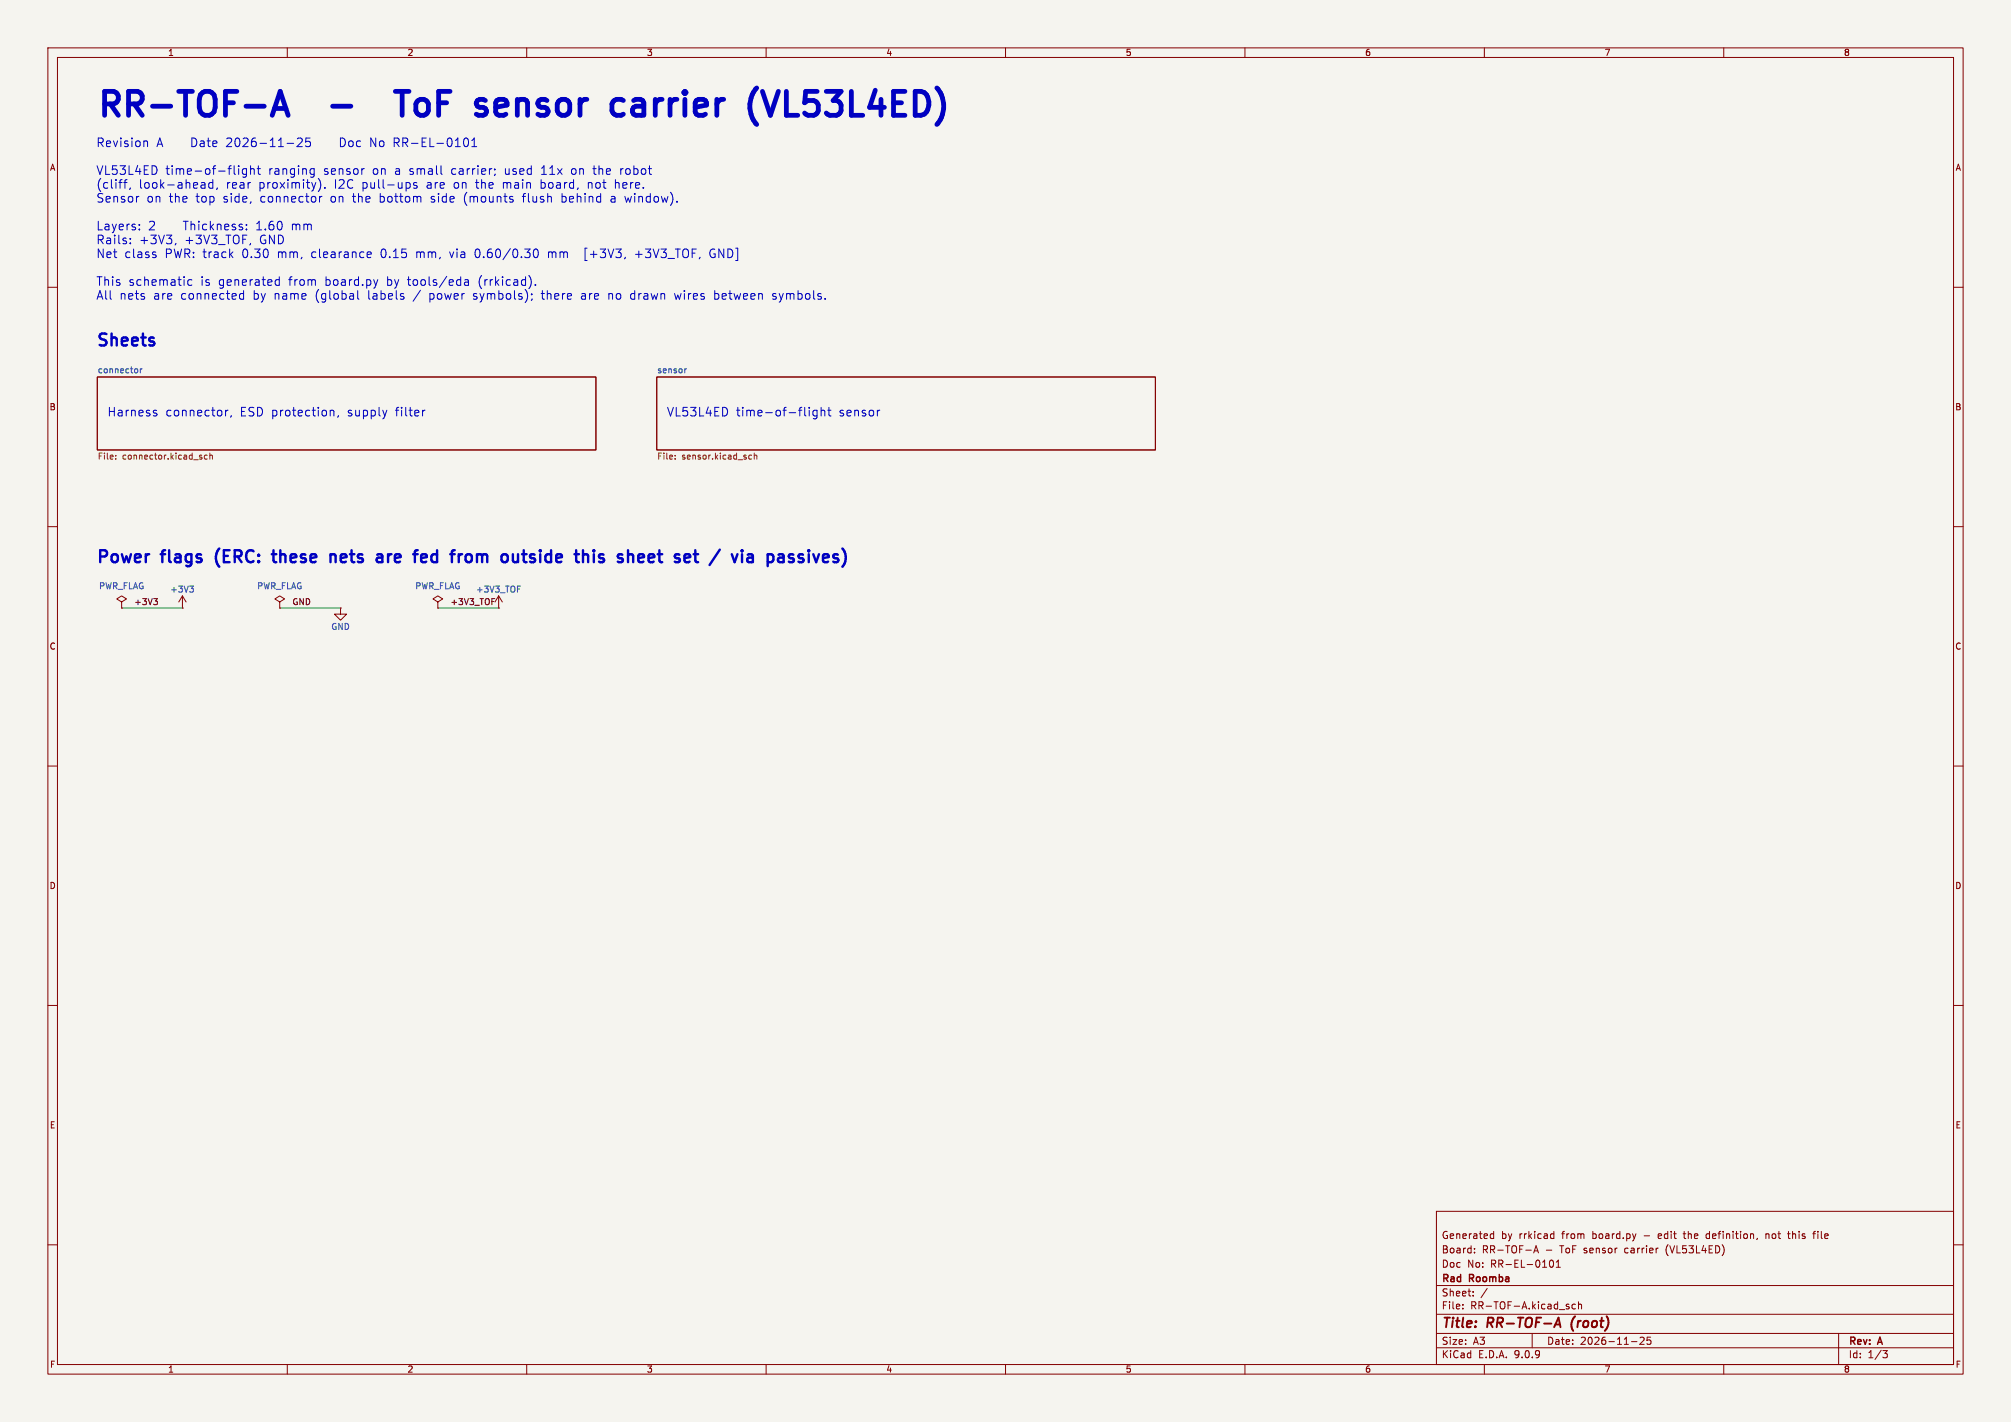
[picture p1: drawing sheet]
<svg xmlns="http://www.w3.org/2000/svg" width="420mm" height="297mm" viewBox="0 0 420 297" stroke-linecap="round" stroke-linejoin="round" font-family="sans-serif">
<path d="M0 0h420v297h-420z" fill="#f5f4ef" stroke="#f5f4ef" stroke-width=".21"/>
<g fill="none" stroke="#840000" stroke-width=".21">
<path d="M10 10h400v277h-400zM12 12h396v273h-396zM60 10v2M110 10v2M160 10v2M210 10v2M260 10v2M310 10v2M360 10v2M10 60h2M20.3 78.7h104.2v15.3h-104.2zM137.2 78.7h104.1v15.3h-104.1z"/>
<path d="M408 60h2M10 110h2M408 110h2M25.4 125.7l1-.6-1-.6-1 .6 1 .6v1.3M25.4 127h.1M38.1 127h.1M38.1 124.5l-.8 1.2M38.1 124.5l.8 1.2M38.1 124.5v2.5M58.4 125.7l1-.6-1-.6-1 .6 1 .6v1.3M58.4 127h.1M71.1 127v1.3h1.3l-1.3 1.2-1.3-1.2h1.3"/>
<path d="M71.1 127h.1M91.4 125.7l1.1-.6-1.1-.6-1 .6 1 .6v1.3M91.4 127h.1M104.1 127h.1M104.1 124.5l-.7 1.2M104.1 124.5l.8 1.2M104.1 124.5v2.5M10 160h2M408 160h2M10 210h2M408 210h2M300 253h108v32h-108z"/>
<path d="M311.4 258.6h.5M311.4 257.8h.5M311.9 257.2v1.5M324.1 257.7l.4 .1M324.5 258.6l-.4 .1M324.5 257.2v1.5M351.5 257.7h.6M356.6 257.7l-.3 .3v.4l.3 .3M367 258.6l-.1 .3M368.8 257.7v1M369.2 257.7l-.4 .1M373.3 257.7h.6"/>
<path d="M373.5 257.2v1.3l.4 .2M378.6 257.7h.6M379.2 257.2l-.4 .2v1.3M10 260h2M300 278.5h108M300 274.5h108M300 268.5h108M305.5 273.2v.2M305.5 272.5v.1M307.7 270.5v.2M307.7 269.8v.1M307.9 261.5v.2"/>
<path d="M307.9 260.8v.1M310.6 269.1l-1.3 1.9M320 278.5v3M320.3 261.7l.5-1.5 .5 1.5M320.4 261.3h.8M323.7 263.3l.2-.1a.8 .8 0 0 1 .6 .7 .8 .8 0 0 1-.6 .8l-.2-.2-.1-.4zM325 264.7h.9M325 263.6l.4-.4v1.5M327.5 272.9l.2 .2-.2 .3M327.5 272.4l.2 .1M329 272.5l-.4-.1-.3 .3 .1 .6h.6M329.7 272.5l.2-.1 .3 .1 .1 .9"/>
<path d="M329.7 271.9v1.5M342.5 279.4l.6-.1 .3 .4-1 1.1h1M344.7 279.3h-.7l-.1 .7 .3-.1h.5l.1 .2-.1 .5-.2 .2-.6-.2M384 278.5v6.5M408 260h2M60 285v2M110 285v2M160 285v2M210 285v2M260 285v2M300 281.5h108M310 285v2"/>
<path d="M340.7 280.2h1.2M360 285v2M393.2 282.1h1l-.5 .6 .4 .1 .1 .5-.3 .3h-.5"/>
</g>
<path d="M324.6 277.2l.9-2 .4 2M324.8 276.6h1M328.2 276.3l.1 1.1" fill="none" stroke="#840000" stroke-width=".4"/>
<path d="M28.6 77.1l.2 .2-.2 .5M29.3 77v.9M29.7 77l-.4 .3M143.4 77l-.3 .2M39.6 122.4h.8l-.4 .5M40.2 122.9l.2 .2v.3l-.2 .3M108.1 122.4h.6" fill="none" stroke="#006464" stroke-width=".21"/>
<path d="M24.2 95.8v.1M24.2 95.1v.1M42.1 95.5v.3M43.3 95.1h-.4l-.2 .2 .1 .5h.5M43.8 95.2l.5-.1 .1 .8M43.8 94.6v1.3M141 95.8v.1M141 95.1v.1M156.5 95.8h.5M156.5 95.1h.5M157.5 95.2l.5-.1 .1 .8M157.5 94.6v1.3" fill="none" stroke="#725600" stroke-width=".21"/>
<path d="M32.1 125h.8l-.4 .5M32.6 125.5l.3 .3v.3l-.3 .2M102.7 125h.6" fill="none" stroke="#0f0f0f" stroke-width=".21"/>
<path d="M25.4 127h12.7M58.4 127h12.7M91.4 127h12.7" fill="none" stroke="#009600" stroke-width=".21"/>
<g fill="none" stroke="#0000c2" stroke-width=".5">
<path d="M56.8 115.8h.9M57.1 114.9v2.2l.1 .2 .5 .1M69.4 115.8h.3l.4 .3v1.3M81 115.8v1.6M81.8 115.8a.64 .64 0 0 0-.8 .4M90.6 115.8l-.5 .4v.7l.5 .5M97.7 115.8a.68 .68 0 0 1 .8 .4v.7a.68 .68 0 0 1-.8 .5M109 115.8h1M109.4 114.9v2.2l.1 .2 .5 .1M110.7 117.3l.2 .1M111 115.8l-.3 .3 .1 .4 .2 .1M125.2 115.9l.2-.1 .6 .1"/>
<path d="M125.2 116.5l.8 .2 .2 .2-.2 .4-.7 .1M135.6 115.9l.7-.1 .2 .1 .1 .4-1.2 .3M135.6 117.3l.2 .1 .7-.1M150.3 114.8l-2.1 3.2M162.6 115.9l.2-.1 .7 .1 .2 1.5M163.7 116.3l-.9 .2a.49 .49 0 0 0-.3 .4 .49 .49 0 0 0 .3 .5l.9-.1M172.7 115.8h-.5l-.3 .3 .1 1.2 .7 .1M173.1 116.3l-1.2 .3"/>
</g>
<g fill="none" stroke="#0000c2" stroke-width=".21">
<path d="M25.8 38.1h.7M26.2 37.6l-.1 1.7M27.2 39.2l-.2 .4M30.3 29.4h.3l.2 .3v.9M42.7 38.2l.1 1.1M42.8 39.2l-.2 .1M42.8 38.5l-.2 .1M43.8 38.2l-.2 .3 .1 .6 .2 .2 .5-.1M44.4 37.5v1.8M45.4 39.2l-.2 .4M49 36.3l.2 .1M49.8 34.6v.2"/>
<path d="M49.8 35.2v1.2M51.5 35.2v1.5l-.4 .3-.4-.1M51.5 35.3l-.5-.1-.4 .4v.5l.2 .2h.7M52.3 35.4l.3-.2 .4 .1 .1 1.1M52.3 34.6v1.8M53.7 35.2h.7M54 34.6v1.6l.4 .2M60 29.9h1.3M62.1 29l.7-.2 .2 .2 .1 .3-1.1 1.3h1.1M64.8 28.8h-.9l-.1 .9 .3-.2 .6 .1 .1 .3v.6l-.3 .1-.7-.1M65.1 35.2l.5 .1M65.6 36.3l-.5 .1"/>
<path d="M65.6 35.2v1.5l-.3 .3M66.5 37.3a2.06 2.06 0 0 1 0 2.7M67.8 39.1v.2M75.9 35.2h.2M85.3 38.1l.4 .4v.5l-.4 .3M87 38.2l-.4-.1-.2 .3v.2l.6 .2v.4h-.6M92.2 36.3l.2 .1M97.2 28.8a.98 .98 0 0 1 .7 .8 .98 .98 0 0 1-.3 .9l-.4 .1M98.5 30.6h1.1M98.5 29.3l.5-.5v1.8M103.3 35.3v.2M103.4 36.3l-.2 .4"/>
<path d="M27.2 49.8v.2M27.2 50.7v.2M29 41l-.3 .1M29.1 47.8v.2M29.1 46.9v.2M32.4 53.2l.2 .3-.2 .3M32.4 52.6l.1 .1M36.7 50.8l-.1 .4M40.1 58.5l-.5-.1-.4 .3v.6l.2 .2h.7M51.5 46.9v.2M51.5 47.8v.2M52.3 50.8l-.1 .4"/>
<path d="M57.6 59.5h.7M57.6 58.5h.7M58.3 57.8v1.8M66.7 41v1.2M67.2 41l-.3 .1-.2 .3M76.8 53.7h.6M76.8 52.7l.5-.1 .2 .4-.8 .2M78.9 58.4l-.4 1.2M97.1 58.5h.7v1.1M97.8 58.8l-.6 .1a.35 .35 0 0 0-.2 .4 .35 .35 0 0 0 .2 .3l.6-.1M110.8 58.1l.2 .6-.2 1.1M111.6 52.2l.2-.2a.98 .98 0 0 1 .7 .8 .98 .98 0 0 1-.3 .9l-.2 .1a.97 .97 0 0 1-.4-1.6z"/>
<path d="M111.8 59.4v.2M127.7 41.6v.5M132.7 53.1h1.4M148.6 52.1l-.4 .7 .1 .6 .3 .3M50 62.2l.4 .3 .5-.1M50.2 61.4l-.2 .2M50.9 60.7v1.8M74.7 60.7v1.5l.3 .3M111 61.4v.2M111.1 62.4l-.1 .4M127.2 61.3v1.2M127.2 61.4v.1"/>
<path d="M131.9 61.4l-.2 .2v.6l.2 .2M140.9 61.3l.3 1.2M149.3 62.4l.5 .1M149.3 60.7v1.8M149.8 61.3l-.5 .1M161.4 62.4l.5 .1M161.9 61.3l-.5 .1v.2v.2l.5 .1M32.3 86.3l.4 .1 .1 .2-.3 .3h-.3M32.3 85.7l.4 .1M47.1 85.7v1.2M47.6 85.7l-.3 .1-.2 .2M48.3 86.8l-.2 .3"/>
<path d="M69 85.8h.6l.1 1.1M70.7 86.8l-.2 .3M80.8 85.7l-.4 1.2M88.8 85.7l-.5 .2M168.1 86.8l.2 .1M169 85.1v.2M169 85.7v1.2M170.6 85.8l-.5-.1-.3 .3v.5l.1 .3h.7M170.6 85.7v1.4l-.3 .4-.4-.1M171.5 85.9l.2-.2 .5 .1 .1 1.1M171.5 85.1v1.8M172.9 85.7h.6"/>
<path d="M173.1 85.1v1.5l.4 .3M183.6 85.7h.1"/>
</g>
<g fill="none" stroke="#0000c2" stroke-width="1">
<path d="M82.6 19.1h2.8M84 19.1v5M162.6 19.1l-1.7 5M164.2 19.1v5h2.4M56.8 24.1l1.7-5 1.7 5M57.3 22.7h2.4M87.3 21l-.5 .7v1.4l.5 .7M104.2 20.8h1l.5 .2M105.7 23.8l-.5 .3h-1M105.9 21.9l-2.4 .5M132.8 20.8h1l.4 .2 .3 .5v2.6M134.5 23.8l-.5 .3h-1.2"/>
<path d="M134.5 21.9l-.5 .3h-1.2"/>
</g>
<g font-size="7" fill="#0000c2">
<text x="20" y="24.7">RR-TOF-A</text>
<text x="71.6" y="24.7">-</text>
<text x="89.4" y="24.7">ToF</text>
<text x="107.9" y="24.7">sensor</text>
<text x="138.2" y="24.7">carrier</text>
<text x="168.8" y="24.7">(VL53L4ED)</text>
</g>
<g font-size="3.5" fill="#0000c2">
<text x="20" y="72.5">Sheets</text>
<text x="20" y="117.7">Power</text>
<text x="34" y="117.7">flags</text>
<text x="46.2" y="117.7">(ERC:</text>
<text x="59.2" y="117.7">these</text>
<text x="72.1" y="117.7">nets</text>
<text x="82.9" y="117.7">are</text>
<text x="91.7" y="117.7">fed</text>
<text x="100.5" y="117.7">from</text>
<text x="111.9" y="117.7">outside</text>
<text x="128.4" y="117.7">this</text>
<text x="138.2" y="117.7">sheet</text>
<text x="151.1" y="117.7">set</text>
<text x="159.6" y="117.7">/</text>
<text x="165.1" y="117.7">via</text>
<text x="173.4" y="117.7">passives)</text>
</g>
<g font-size="2.8" fill="#840000">
<text x="301" y="277.9">Title:</text>
<text x="310.6" y="277.9">RR-TOF-A</text>
<text x="329" y="277.9">(root)</text>
</g>
<g font-size="2.5" fill="#0000c2">
<text x="20" y="31">Revision</text>
<text x="32.6" y="31">A</text>
<text x="40" y="31">Date</text>
<text x="47.5" y="31">2026-11-25</text>
<text x="71.5" y="31">Doc</text>
<text x="78" y="31">No</text>
<text x="83" y="31">RR-EL-0101</text>
<text x="20" y="36.8">VL53L4ED</text>
<text x="20" y="39.7">(cliff,</text>
<text x="28.9" y="39.7">look-ahead,</text>
<text x="34.5" y="36.8">time-of-flight</text>
<text x="47.2" y="39.7">rear</text>
<text x="54.1" y="39.7">proximity).</text>
<text x="56" y="36.8">ranging</text>
<text x="67.6" y="36.8">sensor</text>
<text x="69.9" y="39.7">I2C</text>
<text x="75.8" y="39.7">pull-ups</text>
<text x="77.9" y="36.8">on</text>
<text x="82.6" y="36.8">a small</text>
<text x="89.3" y="39.7">are</text>
<text x="94.6" y="36.8">carrier;</text>
<text x="95.1" y="39.7">on</text>
<text x="99.8" y="39.7">the</text>
<text x="105.5" y="39.7">main</text>
<text x="105.8" y="36.8">used</text>
<text x="113.5" y="39.7">board,</text>
<text x="113.5" y="36.8">11x</text>
<text x="119.9" y="36.8">on</text>
<text x="123.4" y="39.7">not</text>
<text x="124.6" y="36.8">the</text>
<text x="129.2" y="39.7">here.</text>
<text x="130.3" y="36.8">robot</text>
<text x="20" y="42.6">Sensor</text>
<text x="30.6" y="42.6">on</text>
<text x="35.3" y="42.6">the</text>
<text x="40.9" y="42.6">top</text>
<text x="46.7" y="42.6">side,</text>
<text x="54.5" y="42.6">connector</text>
<text x="69.3" y="42.6">on</text>
<text x="74" y="42.6">the</text>
<text x="79.7" y="42.6">bottom</text>
<text x="90.5" y="42.6">side</text>
<text x="97.4" y="42.6">(mounts</text>
<text x="109.9" y="42.6">flush</text>
<text x="118" y="42.6">behind</text>
<text x="128.4" y="42.6">a window).</text>
<text x="20" y="48.4">Layers:</text>
<text x="20" y="51.3">Rails:</text>
<text x="29" y="51.3">+3V3,</text>
<text x="30.9" y="48.4">2</text>
<text x="38.5" y="48.4">Thickness:</text>
<text x="38.5" y="51.3">+3V3_TOF,</text>
<text x="53.8" y="48.4">1.60</text>
<text x="54.2" y="51.3">GND</text>
<text x="61.2" y="48.4">mm</text>
<text x="20" y="54.2">Net</text>
<text x="20" y="60">This</text>
<text x="25.9" y="54.2">class</text>
<text x="26.8" y="60">schematic</text>
<text x="34.4" y="54.2">PWR: track</text>
<text x="41.9" y="60">is</text>
<text x="45.7" y="60">generated</text>
<text x="50.6" y="54.2">0.30</text>
<text x="58.1" y="54.2">mm,</text>
<text x="60.4" y="60">from</text>
<text x="65.2" y="54.2">clearance</text>
<text x="68.1" y="60">board.py</text>
<text x="79.8" y="54.2">0.15</text>
<text x="81" y="60">by</text>
<text x="85.5" y="60">tools/eda</text>
<text x="87.3" y="54.2">mm,</text>
<text x="94.4" y="54.2">via</text>
<text x="99.7" y="54.2">0.60/0.30</text>
<text x="100.3" y="60">(rrkicad).</text>
<text x="115.1" y="54.2">mm</text>
<text x="122.8" y="54.2">[+3V3,</text>
<text x="133.6" y="54.2">+3V3_TOF,</text>
<text x="149.3" y="54.2">GND]</text>
<text x="20" y="62.9">All</text>
<text x="24.9" y="62.9">nets</text>
<text x="32" y="62.9">are</text>
<text x="37.8" y="62.9">connected</text>
<text x="53" y="62.9">by</text>
<text x="57.4" y="62.9">name</text>
<text x="66.1" y="62.9">(global</text>
<text x="77.2" y="62.9">labels</text>
<text x="86.8" y="62.9">/</text>
<text x="90.1" y="62.9">power</text>
<text x="99.4" y="62.9">symbols);</text>
<text x="113.8" y="62.9">there</text>
<text x="122.1" y="62.9">are</text>
<text x="127.9" y="62.9">no</text>
<text x="132.6" y="62.9">drawn</text>
<text x="142" y="62.9">wires</text>
<text x="150.3" y="62.9">between</text>
<text x="162.6" y="62.9">symbols.</text>
<text x="22.3" y="87.1">Harness</text>
<text x="34.5" y="87.1">connector,</text>
<text x="50.1" y="87.1">ESD protection,</text>
<text x="72.7" y="87.1">supply</text>
<text x="82.8" y="87.1">filter</text>
<text x="139.2" y="87.1">VL53L4ED</text>
<text x="153.7" y="87.1">time-of-flight</text>
<text x="175.2" y="87.1">sensor</text>
</g>
<g font-size="2.1" fill="#840000">
<text x="301" y="262">Board:</text>
<text x="301" y="259">Generated</text>
<text x="309.5" y="262">RR-TOF-A</text>
<text x="313.5" y="259">by</text>
<text x="317.3" y="259">rrkicad</text>
<text x="322.8" y="262">-</text>
<text x="326" y="262">ToF sensor</text>
<text x="326.4" y="259">from</text>
<text x="332.8" y="259">board.py</text>
<text x="339.7" y="262">carrier</text>
<text x="343.7" y="259">-</text>
<text x="346.9" y="259">edit</text>
<text x="348.4" y="262">(VL53L4ED)</text>
<text x="352.4" y="259">the</text>
<text x="357.2" y="259">definition,</text>
<text x="369.8" y="259">not</text>
<text x="374.6" y="259">this</text>
<text x="380.1" y="259">file</text>
<text x="301" y="268.2">Rad</text>
<text x="301" y="265">Doc</text>
<text x="306.4" y="265">No:</text>
<text x="306.9" y="268.2">Roomba</text>
<text x="311.4" y="265">RR-EL-0101</text>
<text x="301" y="273.7">File:</text>
<text x="301" y="271">Sheet:</text>
<text x="307.1" y="273.7">RR-TOF-A.kicad_sch</text>
<text x="301" y="281.1">Size:</text>
<text x="307.6" y="281.1">A3</text>
<text x="323" y="281.1">Date:</text>
<text x="330" y="281.1">2026-11-25</text>
<text x="386" y="281.3">Rev:</text>
<text x="392.4" y="281.3">A</text>
<text x="301" y="283.9">KiCad</text>
<text x="308.7" y="283.9">E.D.A.</text>
<text x="316.3" y="283.9">9.0.9</text>
<text x="386" y="283.9">Id:</text>
<text x="390.1" y="283.9">1/3</text>
</g>
<g font-size="1.8" fill="#840000">
<text x="35" y="11.9">1</text>
<text x="85" y="11.9">2</text>
<text x="135" y="11.9">3</text>
<text x="185" y="11.9">4</text>
<text x="235" y="11.9">5</text>
<text x="285" y="11.9">6</text>
<text x="335" y="11.9">7</text>
<text x="385" y="11.9">8</text>
<text x="10.3" y="35.9">A</text>
<text x="408.3" y="35.9">A</text>
<text x="10.3" y="85.9">B</text>
<text x="408.2" y="85.9">B</text>
<text x="10.3" y="135.9">C</text>
<text x="408.2" y="135.9">C</text>
<text x="10.3" y="185.9">D</text>
<text x="408.2" y="185.9">D</text>
<text x="10.3" y="235.9">E</text>
<text x="408.3" y="235.9">E</text>
<text x="10.3" y="285.9">F</text>
<text x="35" y="286.9">1</text>
<text x="85" y="286.9">2</text>
<text x="135" y="286.9">3</text>
<text x="185" y="286.9">4</text>
<text x="235" y="286.9">5</text>
<text x="285" y="286.9">6</text>
<text x="335" y="286.9">7</text>
<text x="385" y="286.9">8</text>
<text x="408.3" y="285.9">F</text>
</g>
<g font-size="1.8" fill="#006464">
<text x="20.3" y="78">connector</text>
<text x="137.2" y="78">sensor</text>
<text x="20.6" y="123.3">PWR_FLAG</text>
<text x="35.5" y="124">+3V3</text>
<text x="53.6" y="123.3">PWR_FLAG</text>
<text x="86.6" y="123.3">PWR_FLAG</text>
<text x="99.3" y="124">+3V3_TOF</text>
<text x="69.1" y="131.8">GND</text>
</g>
<g font-size="1.8" fill="#725600">
<text x="20.3" y="96.3">File:</text>
<text x="25.5" y="96.3">connector.kicad_sch</text>
<text x="137.2" y="96.3">File:</text>
<text x="142.4" y="96.3">sensor.kicad_sch</text>
</g>
<g font-size="1.8" fill="#0f0f0f">
<text x="27.9" y="126.5">+3V3</text>
<text x="61" y="126.5">GND</text>
<text x="94" y="126.5">+3V3_TOF</text>
</g>
</svg>
